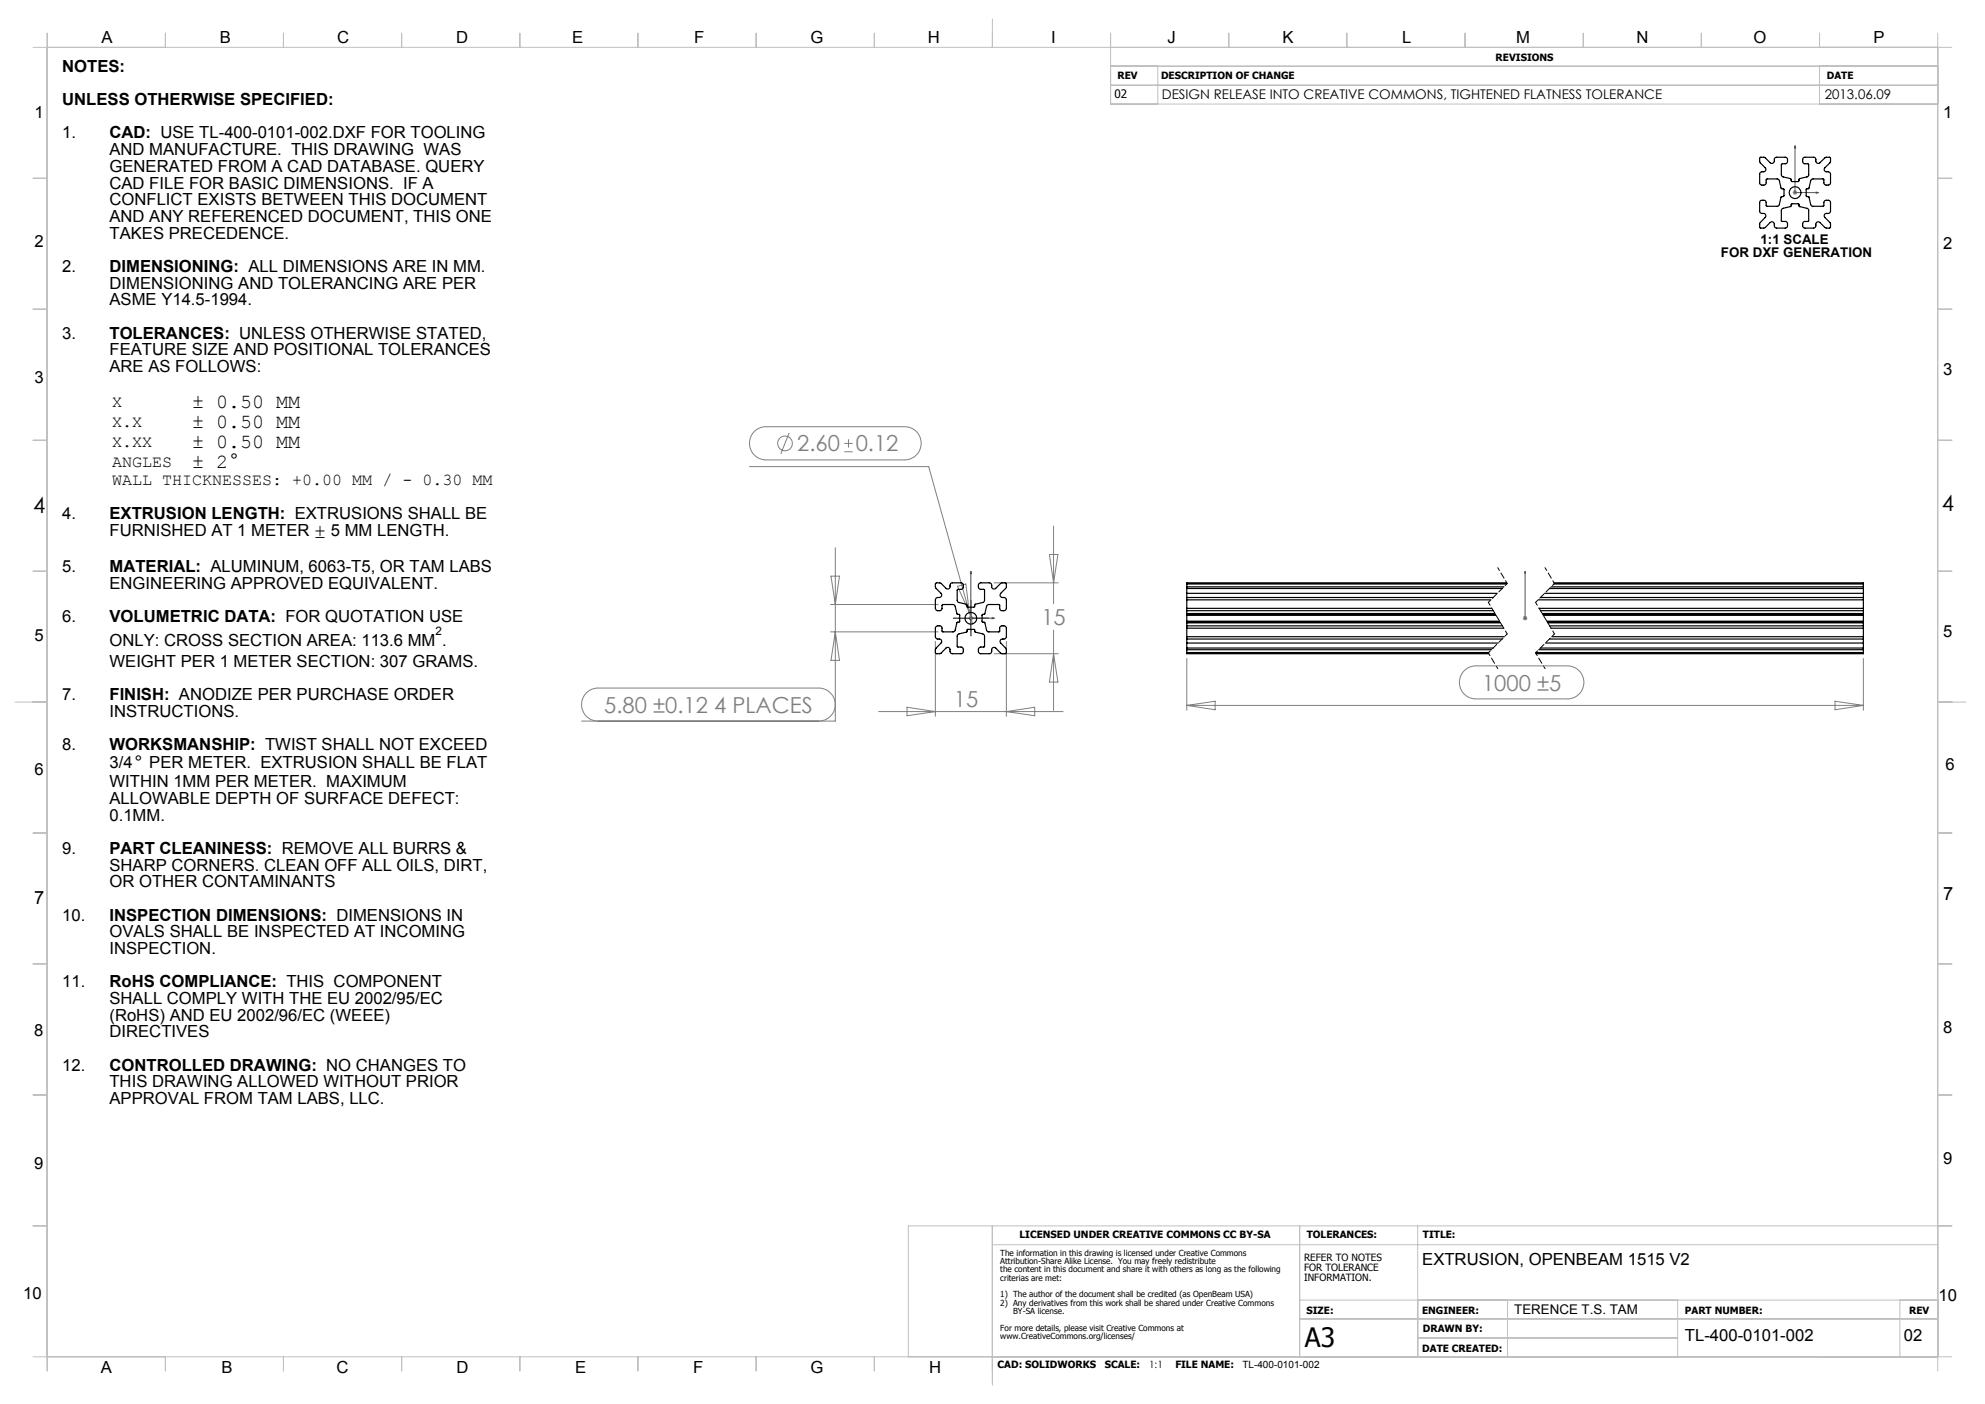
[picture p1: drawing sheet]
<svg xmlns="http://www.w3.org/2000/svg" width="420mm" height="297mm" viewBox="0 0 420 297" stroke-linecap="round" stroke-linejoin="round" font-family="sans-serif">
<g fill="none" stroke="#808080" stroke-width=".21">
<path d="M379.3 40.7h1M379.4 40.4l.8 .7M379.8 40.2v1M380.2 40.4l-.8 .7M158.6 98.7h37.9l9.3 33.3M159.5 91.4a3.4 3.4 0 0 1 2.6-1.1h29.3a3.5 3.5 0 0 1 3.5 3.5 3.5 3.5 0 0 1-3.5 3.5h-29.3a3.5 3.5 0 0 1-3.2-2.1 3.5 3.5 0 0 1 .6-3.8zM167 91.6l-1.8 4.4M178.6 95.6h1.8M178.6 93.8h1.8M179.5 92.9v1.8M176.7 115.9v36.6h-53.7M222 117.3h1.8l-.9 6z"/>
<path d="M222.9 111.3v16.4M175.7 127.9h22.8M175.7 133.7h22.8M175.8 121.9h1.8l-.9 6zM176.7 133.7l.9 6h-1.8zM197.9 135.7v15.8M202.6 124l1.8-.5 .7 6.1zM204.9 130.8h1M205.1 130.4l.7 .7M205.4 130.3v1M205.8 130.4l-.7 .7M210.3 123.3h13.6"/>
<path d="M210.3 138.3h13.6M212.9 135.7v15.8M222.9 133.3v17M222.9 138.3l.9 6h-1.8zM251.1 139.3v10.9M322.2 130.8h1M322.3 130.4l.7 .7M322.7 130.3v1M323 130.4l-.7 .7M394.3 139.3v10.9M126.5 152.5a3.5 3.5 0 0 1-3.5-3.5 3.5 3.5 0 0 1 3.5-3.4h46.7a3.5 3.5 0 0 1 3.5 3.4 3.5 3.5 0 0 1-3.5 3.5M185.9 150.5h39"/>
<path d="M191.9 149.6l6 .9-6 .9zM212.9 150.5l6-.9v1.8zM251.1 149.2h143.2M251.1 149.2l6-.9v1.8zM309.7 142a3.4 3.4 0 0 1 2.6-1.1h19.3a3.5 3.5 0 0 1 3.5 3.5 3.5 3.5 0 0 1-3.5 3.4h-19.3a3.5 3.5 0 0 1-3.2-2 3.5 3.5 0 0 1 .6-3.8zM388.3 148.3l6 .9-6 .9z"/>
<circle cx="166.1" cy="93.8" r="1.55"/>
</g>
<path d="M379.8 30.8l.1 .5h-.2zM379.8 30.8v9.9h5M384.3 40.6l.5 .1-.5 .2zM205.4 120.9v9.9h5M205.4 120.9l.2 .5h-.3zM209.9 130.7l.5 .1-.5 .1zM322.7 130.7v.2zM322.7 120.9v.5v-.5M322.7 130.8h.1M322.7 120.9v9.9" fill="none" stroke="#00f" stroke-width=".21"/>
<path d="M202.9 130.8h-1.2M205.4 128.3v-1.3M205.4 133.3v1.2M207.9 130.8h1.3" fill="none" stroke="#000" stroke-width=".21" stroke-dasharray="15.2 1.3 1.3 1.3"/>
<path d="M202.9 130.8h5M205.4 128.3v5" fill="none" stroke="#000" stroke-width=".21"/>
<path d="M314.9 127.4l4 6.7M314.9 138.1l2 3.3M316.9 120.1l2 3.3M324.9 127.4l4 6.7M324.9 138.1l2 3.3M326.9 120.1l2 3.3" fill="none" stroke="#000" stroke-width=".21" stroke-dasharray="1.3 .6" stroke-dashoffset=".6"/>
<path d="M318.9 123.4l-4 4M318.9 134.1l-4 4M328.9 123.4l-4 4M328.9 134.1l-4 4" fill="none" stroke="#000" stroke-width=".21" stroke-dasharray="1.3 .6" stroke-dashoffset=".7"/>
<g fill="none" stroke="#c0c0c0" stroke-width=".21">
<path d="M7 10h406M10 7v283M35 7v3M60 7v3M85 7v3M110 7v3M135 7v3M160 7v3M185 7v3M210 4v6M235 7v15h175M235 14h175"/>
<path d="M235 18h175M245 14v8M260 7v3M285 7v3M310 7v3M335 7v3M360 7v3M385 7v3M385 14v8M410 7v283M7 37.7h3M410 37.7h3"/>
<path d="M7 65.4h3M410 65.4h3M7 93.1h3M410 93.1h3M7 120.8h3M410 120.8h3M3.2 148.5h6.8M410 148.5h6M7 176.2h3M410 176.2h3M7 203.9h3M410 203.9h3"/>
<path d="M7 231.6h3M410 231.6h3M7 259.3h3M210 259.3v33.7M275 259.3v27.7M300 259.3v27.7M413 259.3h-220.8v27.7M210 263.3h200M275 275h135M275 279h135M319 275v12M355 275v12"/>
<path d="M402 275v12M7 287h406M35 287v3M60 287v3M85 287v3M110 287v3M135 287v3M160 287v3M185 287v3M300 283h55"/>
</g>
<g fill="#00f">
<path d="M209.9 130.7l.5 .1-.5 .1zM205.4 120.9l.2 .5h-.3z"/>
<path d="M384.3 40.6l.5 .1-.5 .2zM379.8 30.8l.1 .5h-.2z"/>
<path d="M322.7 130.7v.2zM322.7 120.9v.5z"/>
</g>
<g fill="none" stroke="#000" stroke-width=".25">
<path d="M372.4 33.4l1-.1 1.3 1.2a.7 .7 0 0 0 .7-.2 .7 .7 0 0 0 .1-.8l.3-.2h2l.3 .2v.9l-.3 .2h-.7l-.2 .2v2.2l.3 .4 1.7 .4 .2 .6h1.4l.3-.6 1.6-.4 .3-.3v-2.3l-.1-.2h-.8l-.3-.2-.1-.7 .2-.4h2.2l.4 .2a.76 .76 0 0 0 .6 1.1l1.4-1.3h1l.1 .9-1.2 1.3a.49 .49 0 0 0-.1 .5 .49 .49 0 0 0 .5 .3l.6 .1 .2 .4v1.9l-.1 .3-.3 .2-.9-.2-.2-1.2-2.4 .1-.3 .3-.3 1.6-.6 .2v1.4l.6 .3 .4 1.7 .2 .2h2.4l.1-.8 .2-.4h1l.2 .4v1.9l-.3 .4a.75 .75 0 0 0-1 .5l.1 .4 1.2 1.2-.1 1h-.9l-1.2-1.1-.4-.2a.81 .81 0 0 0-.5 1l-.5 .4h-1.8l-.3-.2-.2-.3 .1-.7 .3-.3 .9-.1v-2.3l-.3-.3-1.7-.4-.2-.6h-1.4l-.2 .6-1.6 .4-.4 .3v2.3l.9 .1 .3 .3 .1 .7-.1 .3-.4 .2h-1.8l-.4-.4a.76 .76 0 0 0-.7-1l-1.3 1.3h-1.1l-.1-1 1.2-1.2a.5 .5 0 0 0 .1-.5 .5 .5 0 0 0-.5-.3l-.5-.1-.3-.4 .1-2.1 .3-.2h.8l.2 .4v.7l.1 .1h2.4l.3-.2 .4-1.8 .6-.2v-1.3l-.6-.2-.4-1.7-.4-.4h-2.3l-.2 1.2-.3 .2-.8-.2-.2-.3v-1.9l.5-.5a.56 .56 0 0 0 .6-.1 .56 .56 0 0 0 .2-.6l-1.2-1.2zM197.9 123.4l.2-.1h.8l1.3 1.2a.49 .49 0 0 0 .5 .1 .49 .49 0 0 0 .3-.5v-.5l.4-.3h2l.3 .1 .1 .4-.1 .7-1.2 .3v2.3l.2 .3 1.8 .4 .3 .6h1.3l.2-.6 1.8-.4 .2-.3v-2.3l-.1-.1-.9-.1-.3-.2v-.8l.4-.3h2l.4 .3a.72 .72 0 0 0 .6 1l1.4-1.3 1.1 .1v1l-1.2 1.1a.6 .6 0 0 0 .1 .8 .6 .6 0 0 0 .7 .1l.4 .3v.2v1.8l-.2 .4h-1l-.2-.3v-.8l-.2-.1h-2.2l-.4 .4-.3 1.6-.6 .2v1.4l.6 .2 .3 1.6 .3 .3 2.4 .1 .1-.9 .2-.3 .8-.1 .4 .3v2l-.4 .5a.62 .62 0 0 0-.9 .6l1.3 1.4v1h-1.2l-1-1.1a.5 .5 0 0 0-.6-.1 .5 .5 0 0 0-.3 .4v.6l-.4 .3-2.1-.1-.3-.2v-.8l.4-.3 .9-.1-.1-2.5-1.9-.6-.2-.6h-1.4l-.2 .6-1.6 .4-.4 .4v2.3l1.2 .2 .1 .4-.1 .7-.3 .2h-2l-.4-.3a.76 .76 0 0 0-.4-1.1l-.4 .2-1.1 1.1-1.1 .1-.1-.3 .1-.8 1.2-1.3a.61 .61 0 0 0-.2-.7 .61 .61 0 0 0-.7 0l-.4-.5 .1-2.1 .3-.2 .8 .1 .2 .3 .1 .9 2.5-.1 .2-.3 .4-1.6 .6-.2v-1.5l-.6-.1-.4-1.6-.4-.4h-2.2l-.2 .2v.7l-.2 .3h-.9l-.3-.4v-1.8l.3-.5a.7 .7 0 0 0 .8 0 .7 .7 0 0 0 .2-.7l-1.2-1.3zM251.1 138v.3h63.9M251.1 124.1v.4M251.1 134.7v.5M251.1 126.4v.5M251.1 128.7v.5M251.1 137.1v.3M251.1 132.4v.5M251.1 135.2v.8M251.1 125.5v.9M251.1 129.8v.2"/>
<path d="M251.1 131.6v.2M251.1 130v.2M251.1 131.4v.2M251.1 135.2h66.7M251.1 132.4h66.8M251.1 131.6h66.3M251.1 130h65.3M251.1 129.2h64.8M251.1 126.4h64.8M251.1 138h63.9M251.1 124.5h66.8M251.1 124.1h67.1"/>
<path d="M251.1 123.5h67.7M251.1 134.7h67.2M251.1 126.9h64.4M251.1 137.4h64.5M251.1 128.7h64.5M251.1 132.9h67M251.1 137.1h64.8M251.1 125.5h65.7M251.1 136h65.9M251.1 129.8h65.2M251.1 131.8h66.4M251.1 130.2h65.4"/>
<path d="M251.1 131.4h66.2M251.1 123.5v.6M251.1 124.5v1M251.1 126.9v1.8M251.1 129.2v.6M251.1 130.2v1.2M251.1 131.8v.6M251.1 132.9v1.8M251.1 136v1.1M251.1 137.4v.6M318.8 123.3h-67.7v.2M325 138h69.3"/>
<path d="M325.4 126.9h68.9M325.6 137.4h68.7M325.6 128.7h68.7M325.9 129.2h68.4M325.9 137.1h68.4M326 126.4h68.3M326.3 129.8h68M326.4 130h67.9M326.5 130.2h67.8M326.8 125.5h67.5M327 136h67.3M327.3 131.4h67"/>
<path d="M327.4 131.6h66.9M327.5 131.8h66.8M327.8 135.2h66.5M327.8 132.4h66.5M327.8 124.5h66.5M328.2 132.9h66.1M328.2 124.1h66.1M328.3 134.7h66M328.8 123.3h65.5v.2M328.8 123.5h65.5M394.3 138v.3h-69.3M394.3 124.1v.4"/>
<path d="M394.3 134.7v.5M394.3 126.4v.5M394.3 128.7v.5M394.3 137.1v.3M394.3 132.4v.5M394.3 135.2v.8M394.3 125.5v.9M394.3 129.8v.2M394.3 131.6v.2M394.3 130v.2M394.3 131.4v.2M394.3 123.5v.6"/>
<path d="M394.3 124.5v1M394.3 126.9v1.8M394.3 129.2v.6M394.3 130.2v1.2M394.3 131.8v.6M394.3 132.9v1.8M394.3 136v1.1M394.3 137.4v.6"/>
<circle cx="379.8" cy="40.7" r="1.26"/>
<circle cx="205.4" cy="130.8" r="1.24"/>
</g>
<text font-size="5.6" x="276.1" y="285">A3</text>
<g font-size="4.7" fill="#808080">
<text x="168.7" y="95.5">2.60</text>
<text x="181.1" y="95.5">0.12</text>
<text x="220.4" y="132.3">15</text>
<text x="201.8" y="149.5">15</text>
<text x="313.6" y="146.1">1000 ±5</text>
<text x="127.8" y="150.8">5.80 ±0.12 4 PLACES</text>
</g>
<g font-size="4.7">
<text x="7" y="108.5">4</text>
<text x="410.9" y="108.2">4</text>
</g>
<g font-size="4.2">
<text x="40.7" y="86.2">± 0.50 MM</text>
<text x="40.7" y="90.5">± 0.50 MM</text>
<text x="40.7" y="94.7">± 0.50 MM</text>
<text x="40.7" y="98.9">± 2°</text>
<text x="66.5" y="113.8">±</text>
<text x="28.1" y="162.8">°</text>
</g>
<g font-size="3.9">
<text x="7.2" y="191.2">7</text>
<text x="411.2" y="190.5">7</text>
</g>
<g font-size="3.5">
<text x="21.5" y="9.1">A</text>
<text x="46.5" y="9.1">B</text>
<text x="71.4" y="9.1">C</text>
<text x="96.5" y="9.1">D</text>
<text x="121.1" y="9.1">E</text>
<text x="146.9" y="9.1">F</text>
<text x="171.5" y="9.1">G</text>
<text x="196.3" y="9.1">H</text>
<text x="222.4" y="9.1">I</text>
<text x="247" y="9.1">J</text>
<text x="271.3" y="9.1">K</text>
<text x="296.7" y="9.1">L</text>
<text x="320.8" y="9.1">M</text>
<text x="346.2" y="9.1">N</text>
<text x="371" y="9.1">O</text>
<text x="396.4" y="9.1">P</text>
<text x="13.2" y="15.2">NOTES:</text>
<text x="13.2" y="22.2">UNLESS OTHERWISE SPECIFIED:</text>
<text x="7.3" y="24.9">1</text>
<text x="13.2" y="29.3">1.</text>
<text x="23.2" y="29.3">CAD: USE TL-400-0101-002.DXF FOR TOOLING</text>
<text x="411.2" y="25">1</text>
<text x="23.2" y="32.8">AND MANUFACTURE. THIS DRAWING WAS</text>
<text x="23.2" y="36.3">GENERATED FROM A CAD DATABASE. QUERY</text>
<text x="23.2" y="39.9">CAD FILE FOR BASIC DIMENSIONS. IF A</text>
<text x="23.2" y="43.4">CONFLICT EXISTS BETWEEN THIS DOCUMENT</text>
<text x="23.2" y="46.9">AND ANY REFERENCED DOCUMENT, THIS ONE</text>
<text x="7.3" y="52.3">2</text>
<text x="23.2" y="50.5">TAKES PRECEDENCE.</text>
<text x="411.2" y="52.7">2</text>
<text x="13.2" y="57.5">2.</text>
<text x="23.2" y="57.5">DIMENSIONING: ALL DIMENSIONS ARE IN MM.</text>
<text x="23.2" y="61">DIMENSIONING AND TOLERANCING ARE PER</text>
<text x="23.2" y="64.6">ASME Y14.5-1994.</text>
<text x="13.2" y="71.6">3.</text>
<text x="23.2" y="71.6">TOLERANCES: UNLESS OTHERWISE STATED,</text>
<text x="23.2" y="75.2">FEATURE SIZE AND POSITIONAL TOLERANCES</text>
<text x="7.3" y="81.1">3</text>
<text x="23.2" y="78.7">ARE AS FOLLOWS:</text>
<text x="411.2" y="79.4">3</text>
<text x="23.7" y="86.2">X</text>
<text x="23.7" y="90.4">X.X</text>
<text x="23.7" y="94.7">X.XX</text>
<text x="23.7" y="98.9">ANGLES</text>
<text x="23.7" y="102.6">WALL THICKNESSES: +0.00 MM / - 0.30 MM</text>
<text x="13.2" y="109.7">4.</text>
<text x="23.2" y="109.7">EXTRUSION LENGTH: EXTRUSIONS SHALL BE</text>
<text x="23.2" y="113.4">FURNISHED AT 1 METER</text>
<text x="70" y="113.4">5 MM LENGTH.</text>
<text x="13.2" y="121">5.</text>
<text x="23.2" y="121">MATERIAL: ALUMINUM, 6063-T5, OR TAM LABS</text>
<text x="23.2" y="124.5">ENGINEERING APPROVED EQUIVALENT.</text>
<text x="13.2" y="131.6">6.</text>
<text x="23.2" y="131.6">VOLUMETRIC DATA: FOR QUOTATION USE</text>
<text x="7.3" y="135.7">5</text>
<text x="23.2" y="136.7">ONLY: CROSS SECTION AREA: 113.6 MM .</text>
<text x="411.2" y="134.8">5</text>
<text x="23.2" y="141.1">WEIGHT PER 1 METER SECTION: 307 GRAMS.</text>
<text x="13.2" y="148.2">7.</text>
<text x="23.2" y="148.2">FINISH: ANODIZE PER PURCHASE ORDER</text>
<text x="23.2" y="151.7">INSTRUCTIONS.</text>
<text x="13.2" y="158.8">8.</text>
<text x="23.2" y="158.8">WORKSMANSHIP: TWIST SHALL NOT EXCEED</text>
<text x="7.3" y="163.9">6</text>
<text x="23.2" y="166.5">WITHIN 1MM PER METER. MAXIMUM</text>
<text x="23.2" y="162.5">3/4</text>
<text x="31.6" y="162.5">PER METER. EXTRUSION SHALL BE FLAT</text>
<text x="411.6" y="162.9">6</text>
<text x="23.2" y="170">ALLOWABLE DEPTH OF SURFACE DEFECT:</text>
<text x="23.2" y="173.6">0.1MM.</text>
<text x="13.2" y="180.6">9.</text>
<text x="23.2" y="184.2">SHARP CORNERS. CLEAN OFF ALL OILS, DIRT,</text>
<text x="23.2" y="180.6">PART CLEANINESS: REMOVE ALL BURRS &amp;</text>
<text x="23.2" y="187.7">OR OTHER CONTAMINANTS</text>
<text x="13.2" y="194.7">10.</text>
<text x="23.2" y="194.7">INSPECTION DIMENSIONS: DIMENSIONS IN</text>
<text x="23.2" y="198.3">OVALS SHALL BE INSPECTED AT INCOMING</text>
<text x="23.2" y="201.8">INSPECTION.</text>
<text x="13.2" y="208.8">11.</text>
<text x="23.2" y="208.8">RoHS COMPLIANCE: THIS COMPONENT</text>
<text x="23.2" y="212.4">SHALL COMPLY WITH THE EU 2002/95/EC</text>
<text x="23.2" y="215.9">(RoHS) AND EU 2002/96/EC (WEEE)</text>
<text x="7.2" y="219.1">8</text>
<text x="23.2" y="219.4">DIRECTIVES</text>
<text x="411.2" y="218.4">8</text>
<text x="13.2" y="226.5">12.</text>
<text x="23.2" y="226.5">CONTROLLED DRAWING: NO CHANGES TO</text>
<text x="23.2" y="230">THIS DRAWING ALLOWED WITHOUT PRIOR</text>
<text x="23.2" y="233.5">APPROVAL FROM TAM LABS, LLC.</text>
<text x="7.2" y="247.2">9</text>
<text x="411.2" y="246.3">9</text>
<text x="300.9" y="267.6">EXTRUSION, OPENBEAM 1515 V2</text>
<text x="4.9" y="274.8">10</text>
<text x="410.2" y="275.3">10</text>
<text x="356.5" y="283.8">TL-400-0101-002</text>
<text x="402.9" y="283.8">02</text>
<text x="21.3" y="290.5">A</text>
<text x="46.9" y="290.5">B</text>
<text x="71.2" y="290.5">C</text>
<text x="96.6" y="290.5">D</text>
<text x="121.7" y="290.5">E</text>
<text x="146.7" y="290.5">F</text>
<text x="171.5" y="290.5">G</text>
<text x="196.6" y="290.5">H</text>
</g>
<g font-size="2.8">
<text x="245.8" y="21">DESIGN RELEASE INTO CREATIVE COMMONS, TIGHTENED FLATNESS TOLERANCE</text>
<text x="386.1" y="21">2013.06.09</text>
<text x="372.5" y="51.5">1:1 SCALE</text>
<text x="364.1" y="54.4">FOR DXF GENERATION</text>
<text x="320.4" y="278">TERENCE T.S. TAM</text>
</g>
<g font-size="2.5">
<text x="235.8" y="20.8">02</text>
<text x="92.2" y="134.3">2</text>
</g>
<g font-size="2.1">
<text x="236.4" y="16.7">REV</text>
<text x="245.7" y="16.7">DESCRIPTION OF CHANGE</text>
<text x="316.5" y="12.9">REVISIONS</text>
<text x="386.5" y="16.7">DATE</text>
<text x="215.7" y="262">LICENSED UNDER CREATIVE COMMONS CC BY-SA</text>
<text x="276.5" y="262">TOLERANCES:</text>
<text x="301.1" y="262">TITLE:</text>
<text x="275.9" y="266.7">REFER TO NOTES</text>
<text x="275.9" y="268.8">FOR TOLERANCE</text>
<text x="275.9" y="270.9">INFORMATION.</text>
<text x="276.4" y="278">SIZE:</text>
<text x="300.9" y="278">ENGINEER:</text>
<text x="301.1" y="281.9">DRAWN BY:</text>
<text x="356.5" y="277.9">PART NUMBER:</text>
<text x="404" y="277.9">REV</text>
<text x="300.9" y="285.9">DATE CREATED:</text>
<text x="211.1" y="289.3">CAD: SOLIDWORKS</text>
<text x="233.8" y="289.3">SCALE:</text>
<text x="243.1" y="289.3">1:1</text>
<text x="248.7" y="289.3">FILE NAME:</text>
<text x="262.9" y="289.3">TL-400-0101-002</text>
</g>
<g font-size="1.8">
<text x="211.7" y="265.6">The information in this drawing is licensed under Creative Commons</text>
<text x="211.7" y="267.4">Attribution-Share Alike License. You may freely redistribute</text>
<text x="211.7" y="269.2">the content in this document and share it with others as long as the following</text>
<text x="211.7" y="270.9">criterias are met:</text>
<text x="211.7" y="274.4">1) The author of the document shall be credited (as OpenBeam USA)</text>
<text x="211.7" y="276.2">2) Any derivatives from this work shall be shared under Creative Commons</text>
<text x="211.7" y="281.5">For more details, please visit Creative Commons at</text>
<text x="214.4" y="278">BY-SA license.</text>
<text x="211.7" y="283.3">www.CreativeCommons.org/licenses/</text>
</g>
</svg>
